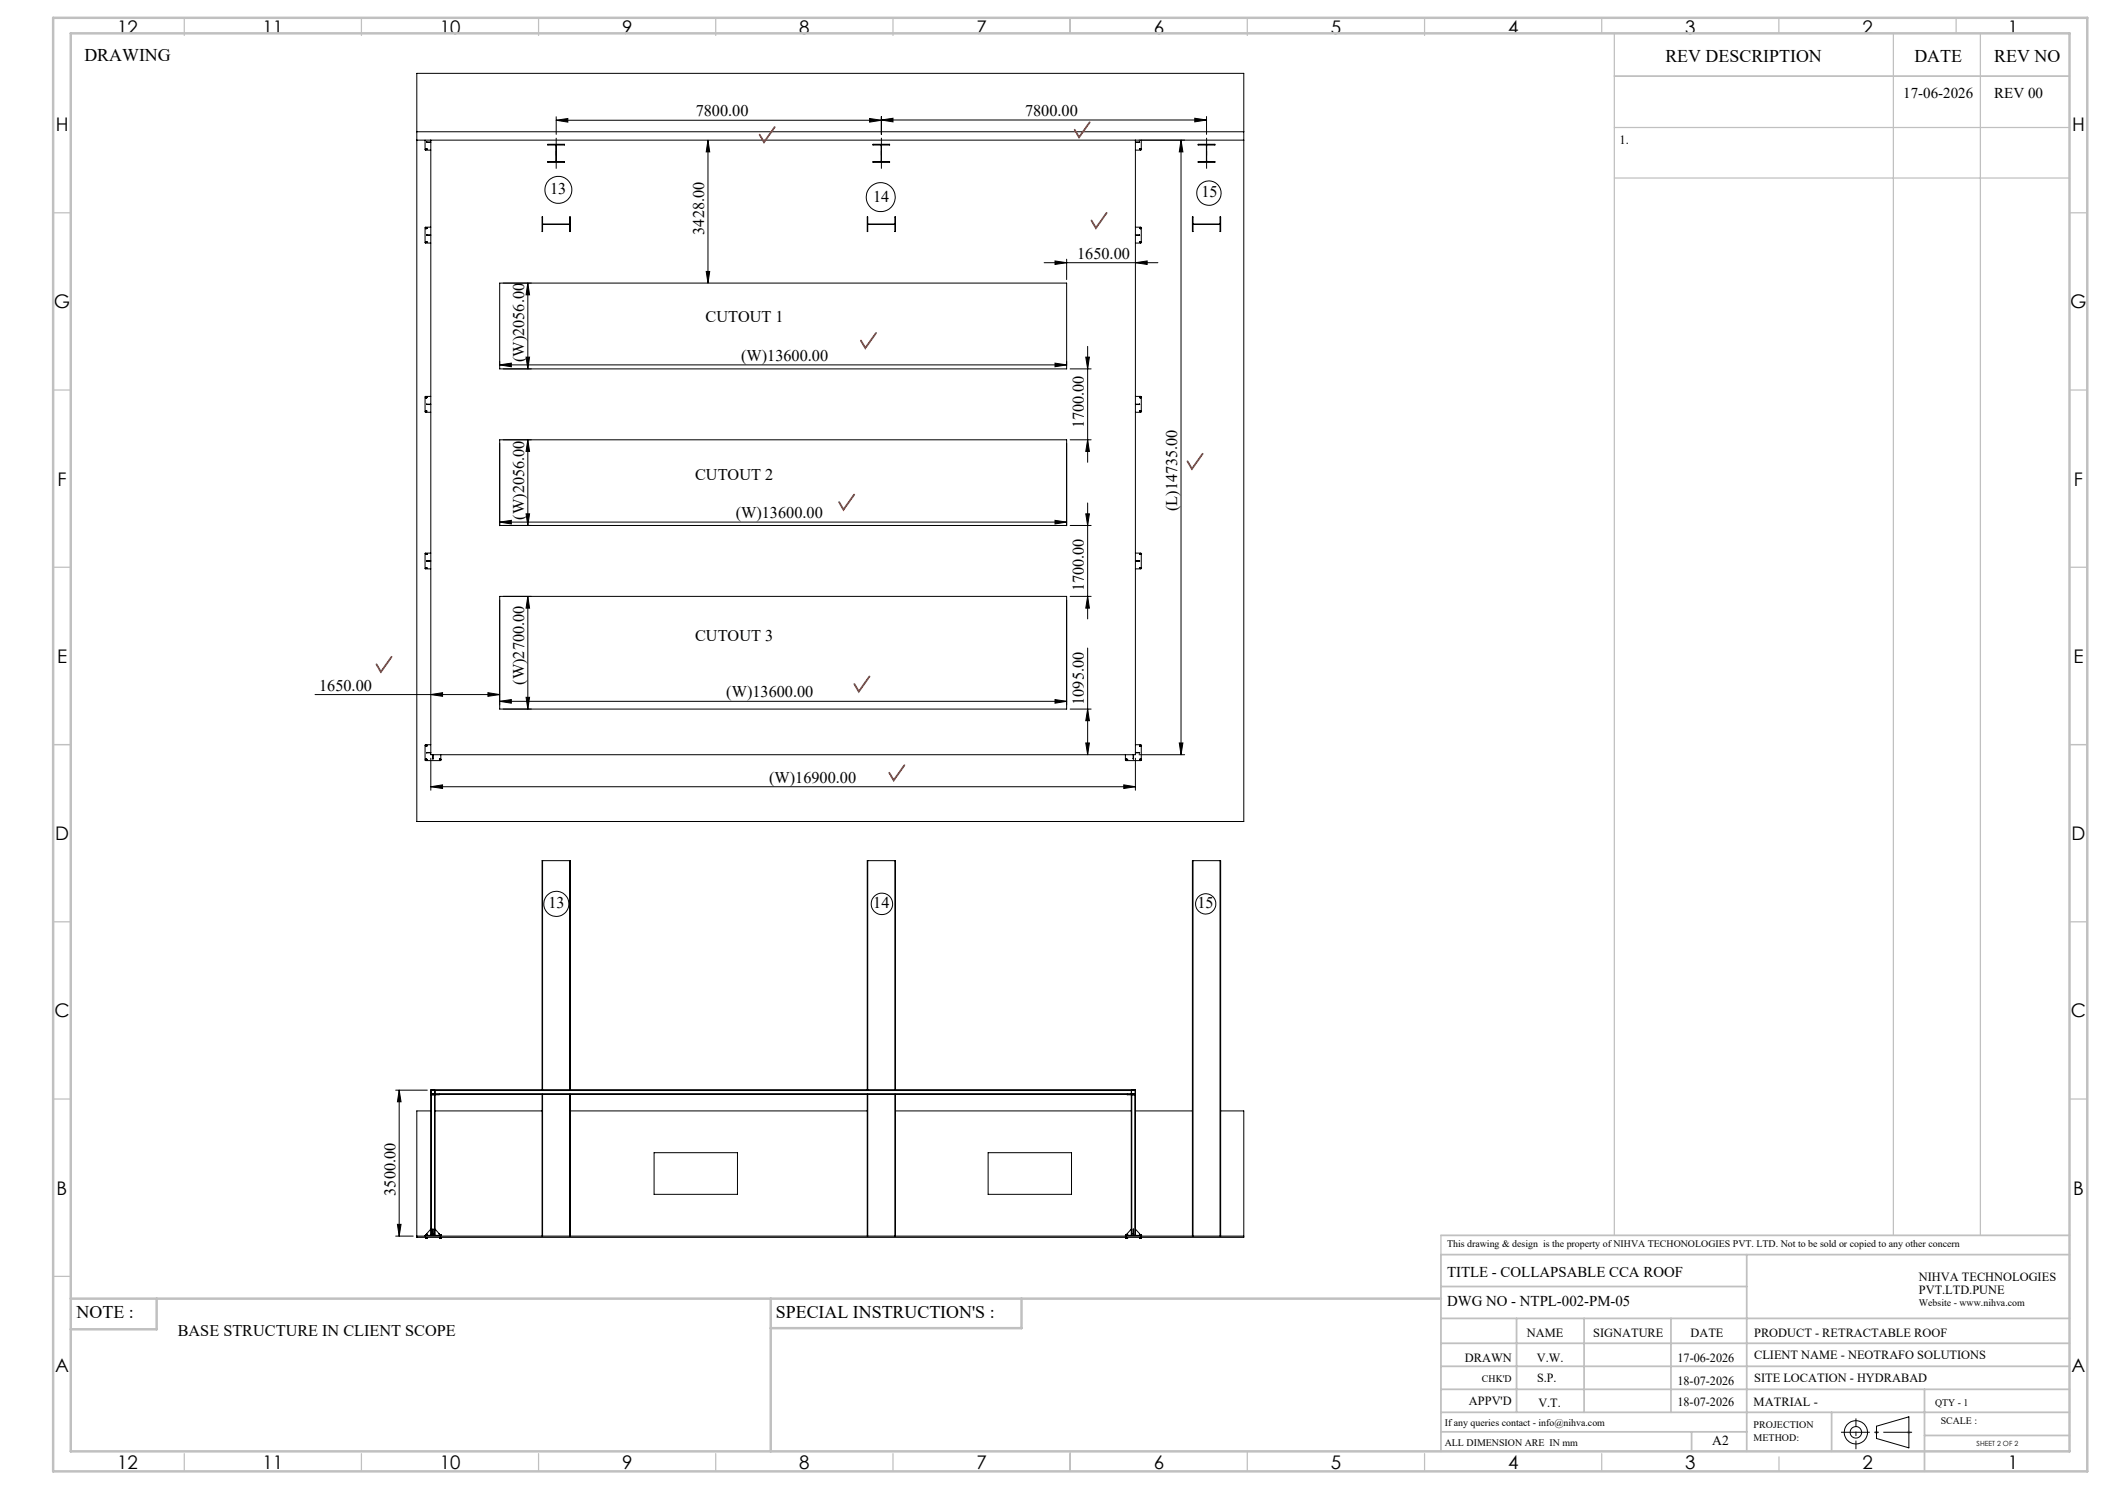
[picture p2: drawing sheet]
<svg xmlns="http://www.w3.org/2000/svg" width="594mm" height="420mm" viewBox="0 0 594 420" stroke-linecap="round" stroke-linejoin="round" font-family="sans-serif">
<g fill="none" stroke="#000" stroke-width=".28">
<path d="M117.6 20.7h233.4v211h-233.4zM117.6 39.5h233.4M117.6 37.2h233.4M119.9 39.5v2.8l1.7 .1M121.6 39.5v173.4h198.8v-173.4M157 33.9l3.2-.5v1zM157 32.9v5M157 33.9h91.7M199.8 39.5l.5 3.3h-1zM199.8 39.5v40.4M245.4 33.4l3.3 .5-3.3 .5zM248.7 33.8l3.3-.4v1z"/>
<path d="M248.7 32.9v5M248.7 33.8h91.8M322.1 39.5v2.7l-1.7 .2M333.3 39.5v173.4M333.3 39.5l.5 3.3h-1zM337.1 33.4l3.4 .4-3.4 .6zM340.5 32.9v5M120.1 42v.1M120.1 42l.1 .1M120.1 42.1h.1M120.1 42.1l.1 .1M120.2 42.1v.1"/>
<path d="M120.2 42h-.1M120.2 42l-.1 .1M120.2 42h.1M120.2 42v.1zM120.3 42h.1M120.2 42.2h.1M120.2 42l.1 .1M120.3 42.1l-.1 .1M120.3 42h-.1M120.3 42.1v.1M120.3 42v.1M120.3 42.1h.1"/>
<path d="M120.4 40.1h.1M120.4 40.2h.1M120.4 40.1v.1M120.4 40.2h1.2M120.4 40.1h1.2M154.6 40.7h4.7v.2h-2.3v4.7h2.3v.2h-4.7v-.2h2.3v-4.7h-2.3zM246.3 40.7h4.7v.2h-2.3v4.7h2.3v.2h-4.7v-.2h2.3v-4.7h-2.3zM320.4 40.2h1.2M320.4 40.1h1.2M321.6 40.1v.1M321.7 42.1h.1M321.7 42.1v.1"/>
<path d="M321.7 42h.1M321.7 42v.1M321.7 42.1h.1zM321.7 42.1l.1 .1M321.8 42.1h.1M321.7 42.2h.1M321.8 42h.1M321.8 42h-.1M321.8 42l.1 .1M321.8 42.1h-.1M321.8 42v.1M321.8 42.1v.1"/>
<path d="M321.8 42.1l-.1 .1M321.9 42.1h-.1M321.9 42.1h.1M338.1 45.6h4.7v.2h-4.7zM338.1 40.7h4.7v.2h-4.7zM340.4 40.9v4.7M340.5 40.9v4.7M120.1 68.3l.1 .1M120.1 68.2v.1M120.1 68.2l.1 .2M120.1 68.3h.1M120.1 64.4l.1 .1"/>
<path d="M120.1 64.4h.1M120.2 68.4h.1M120.2 68.2h-.1M120.3 68.2h.1M120.2 68.2l-.1 .1M120.2 68.2h.1M120.2 64.5h.1M120.2 64.3l-.1 .1M120.2 64.3h.1M120.2 68.2v.2zM120.3 64.4h.1M120.2 68.2l.1 .1"/>
<path d="M120.2 64.4h.1M120.2 64.3v.1M120.3 68.4h-.1M120.3 68.2h-.1M120.3 68.4h.1M120.3 68.2v.1M120.3 64.3h.1M120.3 64.5h.1M120.3 68.3v.1M120.3 68.3l-.1 .1M120.3 64.4v.1M120.3 64.4l-.1 .1"/>
<path d="M120.3 64.3v.1M120.3 68.3h.1M120.4 66.3h.1M120.4 66.4h.1M120.4 66.3v.1M120.4 66.3h1.2M120.4 66.4h1.2M121.6 64.1l-1.7 .1v4.3l1.7 .1M141 79.9h160v24.2h-160zM148.9 79.9l.5 3.3h-1zM148.9 79.9v24.2M153 61.2l.1 2h7.7v-2h.1v4.1h-.1v-2h-7.7l-.1 2z"/>
<path d="M199.3 76.6h1l-.5 3.3zM244.7 61.2l.2 2h7.6v-2h.2v4.1h-.2v-2h-7.6l-.2 2zM294.6 74.1h32.1M297.7 73.6l3.3 .5-3.3 .5zM301 73.1v5.8M320.4 64.1l1.7 .1v4.3l-1.7 .1M320.4 66.3h1.2M320.4 66.4h1.2M320.4 74.1l3.3-.5v1zM321.6 66.3v.1M321.7 64.4h.1M321.7 64.4l.1 .1"/>
<path d="M321.7 68.3v.1M321.7 68.3h.1M321.7 64.3v.1M321.7 64.3h.1M321.7 68.2h.1M321.7 68.2v.1M321.7 68.2v.2M321.7 68.3h.1zM321.7 68.4h.1M321.8 64.4h.1M321.8 68.3h.1M321.8 64.3h.1"/>
<path d="M321.8 64.5h.1M321.8 64.3h-.1M321.8 68.2h-.1M321.8 68.2h.1M321.8 68.2l-.1 .1M321.8 68.2v.1M321.8 68.2l.1 .1M321.8 64.4h-.1M321.8 64.3l.1 .1M321.8 64.4v.1M321.8 68.3v.1M321.8 68.4h.1"/>
<path d="M321.8 68.4h-.1M321.9 64.3v.1M321.9 64.4l-.1 .1M321.9 64.4h-.1M321.9 64.3h.1M321.9 68.3h-.1M321.9 68.3h.1M321.9 68.3l-.1 .1M336.5 61.2h.2v2h7.6v-2h.2v4.1h-.2v-2h-7.6v2h-.2zM306.9 97.7v32.7M120.1 116l.1 .1M120.1 116h.1"/>
<path d="M120.1 115.9v.1M120.1 115.9h.1M120.1 112.1l.1 .1M120.1 112.1h.1M120.2 116.1h.1M120.2 115.9h.1M120.2 112l-.1 .1M120.2 112h.1M120.2 112.1h.1M120.2 115.9l-.1 .1M120.2 115.9h-.1M120.2 112.2h.1"/>
<path d="M120.2 116h.1M120.2 115.9l.1 .1M120.3 116.1h-.1M120.3 115.9v.1M120.3 112h.1M120.3 112h-.1M120.3 112v.1M120.3 116h-.1M120.3 116v.1M120.3 116h.1M120.3 112.1v.1M120.3 112.1l-.1 .1"/>
<path d="M120.3 112.2h.1M120.3 112.2h-.1M120.3 112.1h.1M120.4 114.1h.1M120.4 114h.1M120.4 114v.1M120.4 114.1h1.2M120.4 114h1.2M121.6 111.8l-1.7 .1v4.3l1.7 .1M141 102.9l3.3-.5v1.1zM141 102.9h160M148.4 100.7h1l-.5 3.4z"/>
<path d="M297.7 102.4l3.3 .5-3.3 .6zM302 104.1h5.9M306.4 100.7h1l-.5 3.4zM320.4 111.8l1.7 .1v4.3l-1.7 .1M320.4 114.1h1.2M320.4 114h1.2M321.6 114v.1M321.7 112.1v.1M321.7 112.1h.1M321.7 112.1l.1 .1M321.7 116h.1M321.7 116v.1"/>
<path d="M321.7 112v.1M321.7 112h.1M321.7 116h.1zM321.7 116l.1 .1M321.7 115.9v.1M321.7 115.9h.1M321.7 112.2h.1M321.8 112.1h.1M321.7 116.1h.1M321.8 112h.1M321.8 112h-.1M321.8 112l.1 .1"/>
<path d="M321.8 112.2h.1M321.8 115.9h.1M321.8 115.9h-.1M321.8 115.9l-.1 .1M321.8 116h.1M321.8 116h-.1M321.8 116.1h.1M321.8 115.9l.1 .1M321.8 115.9v.1M321.8 116v.1M321.8 116.1h-.1M321.9 112.1l-.1 .1"/>
<path d="M321.9 112.1h.1M321.9 112.1v.1M321.9 112.2h-.1M321.9 116h-.1M321.9 116h.1M321.9 116l-.1 .1M148.9 124.1l.5 3.2h-1zM148.9 124.1v24.1M302 124.1h5.9M306.9 124.1l.5 3.2h-1zM120.1 156.3h.1M120.1 156.3l.1 .1"/>
<path d="M120.2 156.3v.1M120.2 156.2h.1M120.2 156.2l-.1 .1M120.2 156.4h.1M120.2 156.3h.1M120.3 156.2h.1M120.3 156.2v.1M120.3 156.3h-.1M120.3 156.3v.1M120.3 156.3l-.1 .1M120.3 156.4h.1M120.3 156.3h.1"/>
<path d="M120.4 158.2h.1M120.4 158.3h.1M120.4 158.2v.1M120.4 158.3h1.2M120.4 158.2h1.2M121.6 156l-1.7 .1v4.3l1.7 .1M141 148.2h160M141 147.3l3.3-.5v1zM141 148.3v-24.2h160v24.2M141 147.3h160M148.4 144.9h1l-.5 3.3zM297.7 146.8l3.3 .5-3.3 .5z"/>
<path d="M302 148.2h5.9M306.4 144.9h1l-.5 3.3zM306.9 141.9v32.7M320.4 156l1.7 .1v4.3l-1.7 .1M320.4 158.3h1.2M320.4 158.2h1.2M321.6 158.2v.1M321.7 156.3v.1M321.7 156.3h.1M321.7 156.3l.1 .1M321.7 156.2v.1M321.7 156.2h.1"/>
<path d="M321.8 156.3h.1M321.7 156.4h.1M321.8 156.2h.1M321.8 156.4h.1M321.8 156.2h-.1M321.8 156.2l.1 .1M321.8 156.3v.1M321.9 156.2v.1M321.9 156.3l-.1 .1M321.9 156.3h-.1M321.9 156.2h.1M120.1 160.2h.1"/>
<path d="M120.1 160.2l.1 .1M120.1 160.1v.1M120.1 160.1h.1M120.2 160.2v.1M120.2 160.2l.1 .1M120.2 160.1l.1 .1zM120.2 160.2h.1M120.2 160.3h.1M120.2 160.1h.1M120.2 160.1h-.1M120.2 160.1l-.1 .1M120.3 160.1v.1"/>
<path d="M120.3 160.2h-.1M120.3 160.2v.1M120.3 160.2h.1M120.3 160.1h.1M141 168.2h160v31.8h-160zM148.9 168.2l.5 3.3h-1zM148.9 168.2v31.8M302 168.2h5.9M306.9 168.2l.5 3.3h-1zM321.7 160.2h.1M321.7 160.2v.1M321.7 160.1h.1"/>
<path d="M321.7 160.1v.1M321.7 160.2l.1 .1M321.7 160.3h.1M321.8 160.2h.1M321.8 160.1h.1M321.8 160.1h-.1M321.8 160.1v.1M321.8 160.3h.1M321.8 160.1l.1 .1M321.8 160.2v.1M321.9 160.2h-.1M321.9 160.2h.1"/>
<path d="M321.9 160.2l-.1 .1M88.9 195.9h52.1M121.6 195.9l3.3-.5v1zM137.7 195.4l3.3 .5-3.3 .5zM141 197.8l3.3-.5v1zM141 197.8h160M148.4 196.7h1l-.5 3.3zM297.7 197.3l3.3 .5-3.3 .5zM306.9 182.8v30.1M120.1 214.3h.1M120.1 214.2v.1M120.1 214.2l.1 .1"/>
<path d="M120.1 214.2h.1M120.1 214.3l.1 .1M120.1 210.3l.1 .1M120.1 210.3v.1M120.1 210.4h.1M120.2 214.3v.1M120.2 214.3h.1M120.2 210.3h-.1M120.2 210.3h.1M120.2 210.3l-.1 .1M120.2 214.2h.1M120.2 214.2h-.1"/>
<path d="M120.2 214.4h.1M120.2 210.4h.1M120.2 214.2v.1M120.3 214.3l-.1 .1M120.3 214.2h.1M120.3 214.2v.1M120.3 210.2v.1M120.3 210.2l-.1 .1M120.3 210.2h.1M120.3 210.3h-.1M120.3 214.2l-.1 .1M120.3 214.3h.1"/>
<path d="M120.3 210.4h.1M120.3 210.4h-.1M120.3 210.3h.1M120.3 210.3v.1M120.4 212.2h.1M120.4 212.4h.1M120.4 212.2v.2M120.4 212.4h1.2M120.4 212.2h1.2M121.6 210.1h-1.7l.1 4.4h4.3l.1-1.6M121.6 213.9v9M122.1 214h.1"/>
<path d="M122.1 212.9v1.1M122.2 212.9v1.1h-.1M124 214.3h.1M124 214.3l.1 .1M124 214.2v.1M124 214.2h.1M124.1 214.3v.1M124.1 214.3h.1M124.1 214.2h-.1M124.1 214.2l-.1 .1M124.1 214.2h.1M124.1 214.2v.1"/>
<path d="M124.1 214.4h.1M124.2 214.3l-.1 .1M124.2 214.2v.1M124.2 214.3h.1M124.2 214.2h.1M302 200h5.9M306.4 209.6h1l-.5 3.3zM306.9 200l.5 3.3h-1zM317.7 214.2l.1 .1M317.7 214.2h.1M317.8 214.2v.1M317.8 214.3h.1"/>
<path d="M317.8 214.3l.1 .1M317.8 214.2h.1M317.8 214.2l.1 .1zM317.9 214.2h.1M317.9 214.2h-.1M317.9 214.3h.1M317.9 214.2h-.2M317.9 214.2l-.1 .1M317.9 214.3v.1M317.9 214.4h.1M317.9 214.2v.1M318 214.2h.1"/>
<path d="M318 214.2v.1M318 214.3h-.1M318 214.2l-.1 .1M318 214.3l-.1 .1M318 214.3h.1M319.8 214h.1M319.8 212.9v1.1M319.9 212.9l-.1 1.1M320.4 210.1l1.7 .1-.1 4.3h-4.3l-.1-1.6M320.4 213.9v9M320.4 212.4h1.2M320.4 212.2h1.2"/>
<path d="M321.4 212.9h12.9M321.6 212.2v.2M321.7 210.3v.1M321.7 210.3h.1M321.7 214.2v.1M321.7 214.2h.1M321.7 210.3h.1zM321.7 210.4h.1M321.7 214.3h.1M321.7 214.2l.1 .1zM321.8 210.2h.1M321.8 210.2v.1"/>
<path d="M321.8 210.2l-.1 .1M321.8 210.4h.1M321.8 210.4h-.1M321.8 214.2h.1M321.8 214.2h-.1M321.8 214.3h.1M321.8 210.2l.1 .1M321.8 214.2v.1M321.8 210.3v.1M321.8 210.3h.1M321.8 214.2l.1 .1M321.9 210.3l-.1 .1"/>
<path d="M321.9 210.3h.1M321.9 214.3h-.1M321.9 214.3h.1M332.8 209.6h1l-.5 3.3zM121.6 221.9l3.3-.5v1zM121.6 221.9h198.8M317.1 221.4l3.3 .5-3.3 .5zM153.1 242.8v64.7M160.8 242.8v64.7M244.9 242.8v64.7M252.5 242.8v64.7M336.7 242.8v105.9"/>
<path d="M344.3 242.8v105.9M111.7 307.5h8.9M112.6 307.5l.6 3.3h-1.1zM112.6 307.5v41.2M121.6 308.6l.1 .1M121.6 307.6l.1-.1v1.1M121.6 308.6v.1M121.6 307.5v.1M121.6 307.5h198.8M121.6 307.6v1M121.6 308.7v39.8M121.6 308.7h198.8"/>
<path d="M121.6 308.6h198.8M121.6 307.6h198.8M121.6 313.4h-4v35.6h233.4v-35.6h-6.5M121.7 308.8v39.7M122.6 308.6l.1-1.1-.1 1.2M122.6 308.8v39.7M122.8 308.8v39.7M122.8 313.4h30.2M123.9 308.7l-2.3 .1M153 307.5v-64.7h7.9v64.7M153 308.7v40M153.1 308.7v40"/>
<path d="M160.8 308.7v40M160.9 308.7v40M160.9 313.4h83.8M244.7 307.5v-64.7h8v64.7M244.7 308.7v40M244.9 308.7v40M252.5 308.7v40M252.7 308.7v40M252.7 313.4h66.5M318.1 308.7l2.3 .1M319.2 308.8v39.7M319.3 308.6v-1.1v1.2"/>
<path d="M319.4 308.8v39.7M320.3 308.8v39.7M320.4 307.6l-.1-.1v1.1M320.4 308.6l-.1 .1M320.4 308.6v.1M320.4 307.5v.1M320.4 307.6v1M320.4 308.7v39.8M320.4 313.4h16.1M184.6 325.1h23.5v11.8h-23.5zM278.8 325.1h23.6v11.8h-23.6zM111.7 348.7h4.9"/>
<path d="M112.1 345.4h1.1l-.6 3.3zM117.6 348.7h233.4M120.1 348.5h.1M120.1 348.5l-.2 .2M120.1 348.5h.2M120.1 348.5h4.1M120.1 348.5v.2M120.1 348.4h.1M120.1 348.4v.1M120.2 349.2h.1M120.2 348.4h.1M120.2 349v.2"/>
<path d="M120.2 348.5h.1M120.2 348.4v.1M120.3 348.4h.1M120.3 349.2h.1M120.3 348.5h.1M120.3 348.4v.1M120.3 349v.2M121.6 346.7l-1.2 1.3v.5M122.1 348h.1M122.1 348v-1.3l.1 1.3M122.1 348v.5M122.2 348h.1"/>
<path d="M122.2 348v.5M122.8 346.7l1.1 1.3v.5M124 348.5h.1M124 348.5h.2M124 348.4h.1M124 349.2h.1M124 349l.2 .2M124 348.4v.1M124 349.2h.2M124.1 348.4h.1M124.1 349.2h.1M124.1 348.5h.1"/>
<path d="M124.1 348.4v.1M124.2 348.4h.1M124.2 349.2h.1M124.2 349l-.1 .2M124.2 348.5h.1M124.2 348.4v.3M124.2 348.5l.2 .2M317.7 348.5h.1M317.7 348.4h.1M317.7 348.5l-.1 .2M317.7 348.5h.3M317.7 348.5h4.2"/>
<path d="M317.7 348.4v.3M317.8 349.2h.1M317.8 348.4h.1M317.8 348.5h.1M317.8 348.4v.1M317.8 349v.2M317.9 348.4h.1M317.9 349.2h.1M317.9 348.5h.1M317.9 348.4v.1M317.9 349v.2M318 348.4h.1"/>
<path d="M318 348.5h.1M318 348.4v.1M319.2 346.7l-1.1 1.3v.5M319.8 348h.1M319.8 348v-1.3l.1 1.3M319.8 348v.5M319.9 348h.1M319.9 348v.5M320.4 346.7l1.2 1.3v.5M321.7 348.5h.1M321.7 348.4h.1M321.7 348.5h.2"/>
<path d="M321.7 348.4v.1M321.7 349.2h.1M321.7 349v.2M321.7 349l.1 .2M321.8 348.4h.1M321.8 349.2h.1M321.8 349.2h-.1M321.8 348.5h.1M321.8 348.4v.1M321.8 349v.2M321.9 348.4h.1M321.9 348.5h.1"/>
<path d="M321.9 348.5l.2 .2M321.9 348.4v.3M336.5 348.7v-105.9h8v105.9M529.5 402.3l9.2-2.7v8.8l-9.2-2.7z"/>
<circle cx="120.2" cy="42.1" r=".14"/>
<circle cx="120.2" cy="42.1" r=".13"/>
<circle cx="157.5" cy="53.5" r="3.8"/>
<circle cx="248.5" cy="55.6" r="4.1"/>
<circle cx="321.8" cy="42.1" r=".12"/>
<circle cx="321.8" cy="42.1" r=".14"/>
<circle cx="341.1" cy="54.5" r="3.4"/>
<circle cx="120.2" cy="64.4" r=".13"/>
<circle cx="120.2" cy="68.3" r=".12"/>
<circle cx="321.8" cy="64.4" r=".07"/>
<circle cx="321.8" cy="68.3" r=".11"/>
<circle cx="321.8" cy="64.4" r=".12"/>
<circle cx="321.8" cy="64.4" r=".14"/>
<circle cx="321.8" cy="68.3" r=".12"/>
<circle cx="120.2" cy="112.1" r=".07"/>
<circle cx="120.2" cy="116" r=".13"/>
<circle cx="120.2" cy="116" r=".11"/>
<circle cx="120.2" cy="112.1" r=".12"/>
<circle cx="120.2" cy="112.1" r=".13"/>
<circle cx="321.8" cy="112.1" r=".13"/>
<circle cx="321.8" cy="112.1" r=".12"/>
<circle cx="321.8" cy="116" r=".11"/>
<circle cx="321.8" cy="112.1" r=".08"/>
<circle cx="321.8" cy="116" r=".13"/>
<circle cx="120.2" cy="156.3" r=".13"/>
<circle cx="321.8" cy="156.3" r=".13"/>
<circle cx="321.8" cy="156.3" r=".07"/>
<circle cx="321.8" cy="156.3" r=".12"/>
<circle cx="120.2" cy="160.2" r=".12"/>
<circle cx="321.8" cy="160.2" r=".13"/>
<circle cx="321.8" cy="160.2" r=".12"/>
<circle cx="321.8" cy="160.2" r=".06"/>
<circle cx="120.2" cy="210.3" r=".07"/>
<circle cx="120.2" cy="214.2" r=".13"/>
<circle cx="120.2" cy="210.3" r=".13"/>
<circle cx="124.1" cy="214.2" r=".06"/>
<circle cx="124.1" cy="214.2" r=".12"/>
<circle cx="124.1" cy="214.2" r=".13"/>
<circle cx="317.9" cy="214.3" r=".13"/>
<circle cx="317.9" cy="214.2" r=".12"/>
<circle cx="321.8" cy="214.3" r=".11"/>
<circle cx="321.8" cy="210.3" r=".13"/>
<circle cx="321.8" cy="214.2" r=".13"/>
<circle cx="157" cy="255" r="3.5"/>
<circle cx="248.9" cy="255" r="3"/>
<circle cx="340.2" cy="255" r="2.87"/>
<circle cx="523.7" cy="404" r="1.62"/>
<circle cx="523.7" cy="404" r="3.3"/>
</g>
<path d="M529 404h1M529.2 403.7l.7 .7M529.5 403.5v1M529.9 403.7l-.7 .7M538.1 404h1.1M538.3 403.7l.7 .7M538.7 403.5v1M539 403.7l-.7 .7" fill="none" stroke="#c0c0c0" stroke-width=".28"/>
<path d="M157 47.6v-8.7M248.7 47.6v-8.7M340.5 47.6v-8.7M523.7 408.8v-8.7" fill="none" stroke="#000" stroke-width=".28" stroke-dasharray="15.2 1.3 1.3 1.3" stroke-dashoffset="12.8" stroke-linecap="butt"/>
<path d="M519.5 404h20.1" fill="none" stroke="#000" stroke-width=".28" stroke-dasharray="15.2 1.3 1.3 1.3" stroke-dashoffset="7.1" stroke-linecap="butt"/>
<g fill="none" stroke="#c0c0c0" stroke-width=".35">
<path d="M52 5v5M102 5v5M152 5v5M202 5v5M252 5v5M302 5v4.4M352 5v5M402 5v5M452 5v4.4M455.5 9.4v339.1M502 5v4.4M534.3 9.4v339.1"/>
<path d="M552 5v4.4M558.8 9.4v339.1M455.5 36h128.5M455.5 50.2h128.5M15 60h5M584 60h5M15 110h5M584 110h5M15 160h5M584 160h5M15 210h5M584 210h5"/>
<path d="M15 260h5M584 260h5M15 310h5M584 310h5M406.6 348.5v5.4M15 360h5M52 410v5M102 410v5M152 410v5M202 410v5M252 410v5M302 409.4v5.6"/>
<path d="M352 409.4v5.6M402 410v5M452 410v5M502 410.9v4.1"/>
</g>
<g fill="none" stroke="#c0c0c0" stroke-width=".5">
<path d="M455.5 21.5h128.5M406.6 348.5h177.4M492.9 353.9v55.5M584 353.9h-177.4v55.5M406.6 371.9h177.4M406.6 378.9h177.4M406.6 362.9h86.3M428 371.9v26.5M447 371.9v26.5M471.5 371.9v26.5M406.6 391.9h177.4M406.6 385.4h177.4"/>
<path d="M406.6 398.4h177.4M516.9 398.4v11M543.1 391.9v23.1M406.6 403.9h86.3M477.3 403.9v5.5M543.1 404.9h40.9"/>
</g>
<path d="M15 5h574v410h-574zM20 9.4h564v400h-564zM20 366.3h386.6M44.2 366.3v8.6h-24.2M217.5 366.3v43.1M288.3 366.3v8.3h-70.8" fill="none" stroke="#c0c0c0" stroke-width=".7"/>
<g fill="#000">
<path d="M199.3 76.6h1l-.5 3.3zM199.8 39.5l.5 3.3h-1z"/>
<path d="M297.7 73.6l3.3 .5-3.3 .5zM320.4 74.1l3.3-.5v1z"/>
<path d="M137.7 195.4l3.3 .5-3.3 .5zM121.6 195.9l3.3-.5v1z"/>
<path d="M297.7 197.3l3.3 .5-3.3 .5zM141 197.8l3.3-.5v1zM297.7 146.8l3.3 .5-3.3 .5zM141 147.3l3.3-.5v1zM337.1 33.4l3.4 .4-3.4 .6zM248.7 33.8l3.3-.4v1zM245.4 33.4l3.3 .5-3.3 .5zM157 33.9l3.2-.5v1z"/>
<path d="M332.8 209.6h1l-.5 3.3zM333.3 39.5l.5 3.3h-1z"/>
<path d="M121.6 221.9l3.3-.5v1zM317.1 221.4l3.3 .5-3.3 .5zM141 102.9l3.3-.5v1.1zM297.7 102.4l3.3 .5-3.3 .6z"/>
<path d="M112.6 307.5l.6 3.3h-1.1zM112.1 345.4h1.1l-.6 3.3zM148.9 168.2l.5 3.3h-1zM148.4 196.7h1l-.5 3.3zM148.9 124.1l.5 3.2h-1zM148.4 144.9h1l-.5 3.3zM148.9 79.9l.5 3.3h-1zM148.4 100.7h1l-.5 3.4zM306.4 100.7h1l-.5 3.4zM306.9 124.1l.5 3.2h-1zM306.4 144.9h1l-.5 3.3zM306.9 168.2l.5 3.3h-1zM306.9 200l.5 3.3h-1zM306.4 209.6h1l-.5 3.3z"/>
</g>
<path d="M218.6 35.9l-3 4.2-1.2-2.1M307.5 34.5l-3 4.2-1.2-2.1M312.3 60.1l-3.1 4.2-1.2-2.1M247.2 93.9l-3 4.3-1.3-2.1M241 139.5l-3 4.3-1.2-2.2M339.4 128l-3.1 4.3-1.2-2.2M110.5 185.3l-3 4.2-1.3-2.1M245.4 190.8l-3.1 4.3-1.2-2.2M255.2 215.8l-3 4.3-1.3-2.1" fill="none" stroke="#db3425" stroke-width=".53"/>
<g font-size="5.3">
<text x="33.1" y="9.5">12</text>
<text x="74.1" y="9.5">11</text>
<text x="124.1" y="9.5">10</text>
<text x="175.6" y="9.5">9</text>
<text x="225.6" y="9.5">8</text>
<text x="275.6" y="9.5">7</text>
<text x="325.6" y="9.5">6</text>
<text x="375.6" y="9.5">5</text>
<text x="425.6" y="9.5">4</text>
<text x="475.6" y="9.5">3</text>
<text x="525.6" y="9.5">2</text>
<text x="566.6" y="9.5">1</text>
<text x="15.7" y="37">H</text>
<text x="584.7" y="37">H</text>
<text x="15.2" y="87">G</text>
<text x="584.2" y="87">G</text>
<text x="16.2" y="137">F</text>
<text x="585.2" y="137">F</text>
<text x="16.1" y="187">E</text>
<text x="585.1" y="187">E</text>
<text x="15.5" y="237">D</text>
<text x="584.5" y="237">D</text>
<text x="15.4" y="287">C</text>
<text x="584.4" y="287">C</text>
<text x="16" y="337">B</text>
<text x="585" y="337">B</text>
<text x="15.5" y="387">A</text>
<text x="584.5" y="387">A</text>
<text x="33.1" y="414.5">12</text>
<text x="74.1" y="414.5">11</text>
<text x="124.1" y="414.5">10</text>
<text x="175.6" y="414.5">9</text>
<text x="225.6" y="414.5">8</text>
<text x="275.6" y="414.5">7</text>
<text x="325.6" y="414.5">6</text>
<text x="375.6" y="414.5">5</text>
<text x="425.6" y="414.5">4</text>
<text x="475.6" y="414.5">3</text>
<text x="525.6" y="414.5">2</text>
<text x="566.6" y="414.5">1</text>
</g>
<g font-size="5">
<text x="23.8" y="17.2">DRAWING</text>
<text x="470" y="17.4">REV DESCRIPTION</text>
<text x="540.2" y="17.4">DATE</text>
<text x="562.8" y="17.4">REV NO</text>
<text x="21.6" y="371.8">NOTE :</text>
<text x="218.9" y="371.8">SPECIAL INSTRUCTION'S :</text>
</g>
<g font-size="4.6">
<text x="196.3" y="32.8">7800.00</text>
<text x="289.2" y="32.8">7800.00</text>
<text x="155.2" y="54.8">13</text>
<text x="246.4" y="57">14</text>
<text x="339" y="55.7">15</text>
<text x="198.7" y="66.2" transform="rotate(-90 198.7 66.2)">3428.00</text>
<text x="303.9" y="73">1650.00</text>
<text x="199.1" y="90.9">CUTOUT 1</text>
<text x="209.1" y="101.8">(W)13600.00</text>
<text x="147.9" y="102.1" transform="rotate(-90 147.9 102.1)">(W)2056.00</text>
<text x="305.8" y="120.8" transform="rotate(-90 305.8 120.8)">1700.00</text>
<text x="196.2" y="135.5">CUTOUT 2</text>
<text x="147.9" y="146.5" transform="rotate(-90 147.9 146.5)">(W)2056.00</text>
<text x="207.6" y="146.2">(W)13600.00</text>
<text x="332.2" y="144.2" transform="rotate(-90 332.2 144.2)">(L)14735.00</text>
<text x="305.8" y="166.8" transform="rotate(-90 305.8 166.8)">1700.00</text>
<text x="196.2" y="180.7">CUTOUT 3</text>
<text x="90" y="194.8">1650.00</text>
<text x="147.9" y="193.1" transform="rotate(-90 147.9 193.1)">(W)2700.00</text>
<text x="205" y="196.7">(W)13600.00</text>
<text x="305.8" y="198.8" transform="rotate(-90 305.8 198.8)">1095.00</text>
<text x="217" y="220.8">(W)16900.00</text>
<text x="154.7" y="256.2">13</text>
<text x="246.4" y="256.2">14</text>
<text x="337.9" y="256.2">15</text>
<text x="111.6" y="337.3" transform="rotate(-90 111.6 337.3)">3500.00</text>
<text x="50.2" y="376.8">BASE STRUCTURE IN CLIENT SCOPE</text>
</g>
<g font-size="4.2">
<text x="537.1" y="27.6">17-06-2026</text>
<text x="562.8" y="27.6">REV 00</text>
<text x="408.3" y="360.3">TITLE - COLLAPSABLE CCA ROOF</text>
<text x="408.3" y="368.2">DWG NO - NTPL-002-PM-05</text>
</g>
<text font-size="3.9" x="483.2" y="407.7">A2</text>
<g font-size="3.5">
<text x="457" y="40.6">1.</text>
<text x="541.5" y="361.3">NIHVA TECHNOLOGIES</text>
<text x="541.5" y="364.9">PVT.LTD.PUNE</text>
<text x="430.9" y="377">NAME</text>
<text x="449.6" y="377">SIGNATURE</text>
<text x="477" y="377">DATE</text>
<text x="495" y="377">PRODUCT - RETRACTABLE ROOF</text>
<text x="495" y="383.3">CLIENT NAME - NEOTRAFO SOLUTIONS</text>
<text x="413.3" y="384.1">DRAWN</text>
<text x="433.7" y="384.1">V.W.</text>
<text x="433.7" y="389.8">S.P.</text>
<text x="473.4" y="384.1">17-06-2026</text>
<text x="495" y="389.8">SITE LOCATION - HYDRABAD</text>
<text x="473.4" y="390.6">18-07-2026</text>
<text x="414.5" y="396.2">APPV'D</text>
<text x="434.1" y="396.9">V.T.</text>
<text x="473.4" y="396.5">18-07-2026</text>
<text x="494.8" y="396.5">MATRIAL -</text>
</g>
<g font-size="2.8">
<text x="408.3" y="351.9">This drawing &amp; design is the property of NIHVA TECHONOLOGIES PVT. LTD. Not to be sold or copied to any other concern</text>
<text x="541.5" y="368.3">Website - www.nihva.com</text>
<text x="418.2" y="389.8">CHK'D</text>
<text x="546.1" y="396.5">QTY - 1</text>
<text x="547.6" y="401.7">SCALE :</text>
<text x="407.7" y="402.2">If any queries contact - info@nihva.com</text>
<text x="407.7" y="407.7">ALL DIMENSION ARE IN mm</text>
<text x="494.8" y="402.7">PROJECTION</text>
<text x="494.8" y="406.5">METHOD:</text>
</g>
<text font-size="2" x="557.8" y="407.8">SHEET 2 OF 2</text>
</svg>
